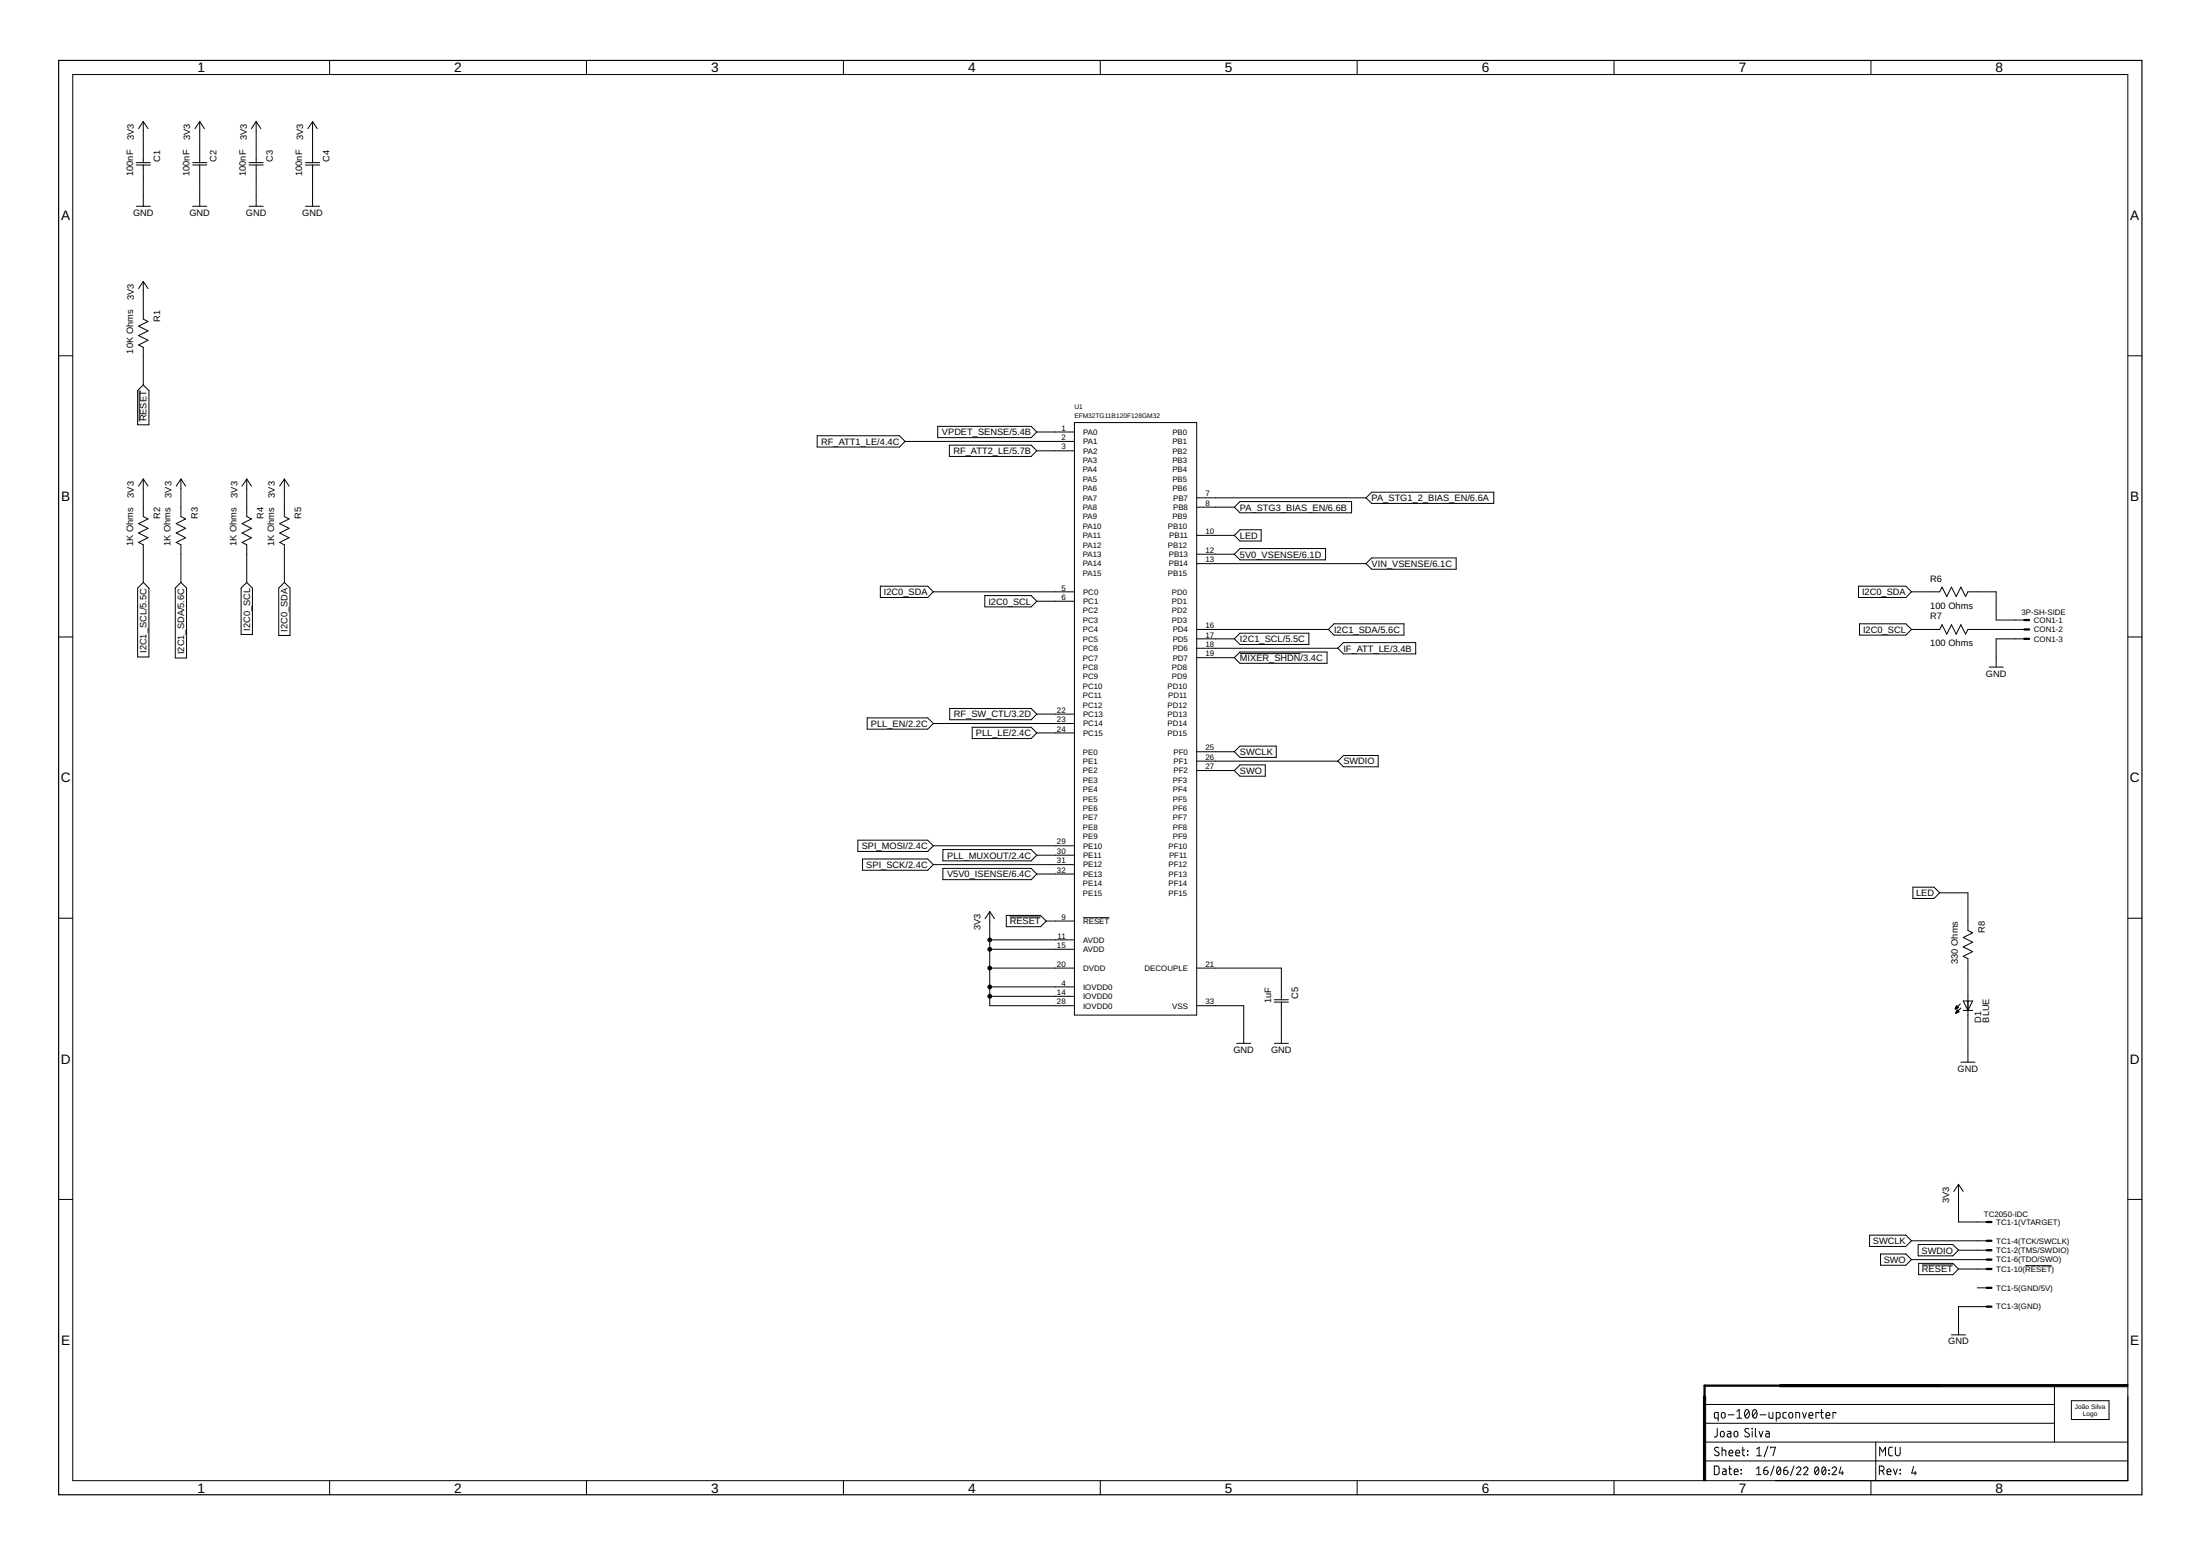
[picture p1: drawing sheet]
<svg xmlns="http://www.w3.org/2000/svg" width="594mm" height="420mm" viewBox="0 0 594 420" stroke-linecap="round" stroke-linejoin="round" font-family="sans-serif">
<g fill="none" stroke="#000" stroke-width=".27">
<path d="M89 16.3v3.8M158.4 16.3v3.8M227.8 16.3v3.8M297.1 16.3v3.8M366.5 16.3v3.8M435.8 16.3v3.8M505.2 16.3v3.8M19.6 20.1h555v379.7h-555zM38.7 32.8v11.1M38.7 32.8l1.3 1.9M38.7 32.8l-1.3 1.9M53.9 32.8v11.1"/>
<path d="M53.9 32.8l1.3 1.9M53.9 32.8l-1.2 1.9M69.2 32.8v11.1M69.2 32.8l1.2 1.9M69.2 32.8l-1.3 1.9M84.4 32.8v11.1M84.4 32.8l1.3 1.9M84.4 32.8l-1.3 1.9M36.8 43.9h3.8M36.8 44.6h3.8M36.8 55.7h3.8M38.7 44.6v11.1"/>
<path d="M52 43.9h3.8M52 44.6h3.8M52 55.7h3.8M53.9 44.6v11.1M67.3 43.9h3.8M67.3 44.6h3.8M67.3 55.7h3.8M69.2 44.6v11.1M82.5 43.9h3.8M82.5 44.6h3.8M82.5 55.7h3.8M84.4 44.6v11.1"/>
<path d="M38.7 76v10.2l1.3 .6-2.6 1.3 2.6 1.2-2.6 1.3 2.6 1.3-2.6 1.3 1.3 .6v10.1M38.7 76l1.3 1.9M38.7 76l-1.3 1.9M15.8 96.1h3.8M574.6 96.1h3.8M37.6 105.5v8.3M38.7 103.9l1.5 1.6v9.2h-3v-9.2zM220.7 117.7h22.2l1.5 1.5-1.5 1.5h-22.2zM244.4 119.2h45.7M253.2 115.1h25.2l1.6 1.5-1.6 1.6h-25.2zM280 116.6h10.1M290.1 114.1h33.1v160h-33.1z"/>
<path d="M38.7 129.3v10.2l1.3 .6-2.6 1.3 2.6 1.3-2.6 1.2 2.6 1.3-2.6 1.3 1.3 .6v10.2M38.7 129.3l1.3 2M38.7 129.3l-1.3 2M48.9 129.3v10.2l1.2 .6-2.5 1.3 2.5 1.3-2.5 1.2 2.5 1.3-2.5 1.3 1.3 .6v10.2M48.9 129.3l1.2 2M48.9 129.3l-1.3 2M66.6 129.3v10.2l1.3 .6-2.5 1.3 2.5 1.3-2.5 1.2 2.5 1.3-2.5 1.3 1.2 .6v10.2M66.6 129.3l1.3 2M66.6 129.3l-1.2 2M76.8 129.3v10.2l1.3 .6-2.6 1.3 2.6 1.3-2.6 1.2 2.6 1.3-2.6 1.3 1.3 .6v10.2M76.8 129.3l1.3 2M76.8 129.3l-1.3 2"/>
<path d="M256.4 120.2h22l1.6 1.5-1.6 1.6h-22zM280 121.7h10.1M323.2 134.4h45.7M323.2 136.9h10.1M333.3 136.9l1.5-1.5h30.2v3.1h-30.2zM370.4 132.9h33v3h-33l-1.5-1.5zM38.7 157.3l1.5 1.5v18.6h-3v-18.6zM48.9 157.3l1.5 1.5v18.9h-3.1v-18.9zM66.6 157.3l1.6 1.5v12.5h-3.1v-12.5zM76.8 157.3l1.5 1.5v12.8h-3v-12.8zM237.7 158.3h12.8l1.5 1.5-1.5 1.5h-12.8zM252 159.8h38.1"/>
<path d="M323.2 144.6h10.1M323.2 149.6h10.1M323.2 152.2h45.7M334.8 143h5.8v3.1h-5.8l-1.5-1.5zM334.8 148.1h23.1v3.1h-23.1l-1.5-1.6zM370.4 150.7h22.8v3h-22.8l-1.5-1.5zM501.9 158.3h12.7l1.6 1.5-1.6 1.5h-12.7zM516.2 159.8h7.6l.6-1.3 1.3 2.6 1.3-2.6 1.2 2.6 1.3-2.6 1.3 2.6 .6-1.3h7.6v7.6h7.7M15.8 172h3.8M265.9 160.8h12.5l1.6 1.5-1.6 1.6h-12.5zM280 162.3h10.1M323.2 170h35.5"/>
<path d="M323.2 172.5h10.1M323.2 175h38.1M323.2 177.6h10.1M334.8 171h18.6v3h-18.6l-1.5-1.5zM334.8 176.1h23.6v3h-23.6l-1.5-1.5zM334.8 176.5h16.4M360.2 168.4h18.9v3.1h-18.9l-1.5-1.5zM362.8 173.5h19.5v3.1h-19.5l-1.5-1.6zM502.1 168.4h12.5l1.6 1.6-1.6 1.5h-12.5zM516.2 170h7.6l.6-1.3 1.3 2.5 1.3-2.5 1.2 2.5 1.3-2.5 1.3 2.5 .6-1.2h15.3M546.7 172.5h-7.7v7.6M574.6 172h3.8"/>
<path d="M234.2 193.8h16.3l1.5 1.6-1.5 1.5h-16.3zM252 195.4h38.1M256.5 191.3h21.9l1.6 1.5-1.6 1.6h-21.9zM262.5 196.4h15.9l1.6 1.5-1.6 1.5h-15.9zM280 197.9h10.1M280 192.8h10.1M537.1 180.1h3.8M323.2 203h10.1M323.2 205.5h38.1M323.2 208.1h10.1M334.8 206.5h6.9v3.1h-6.9l-1.5-1.5zM334.8 201.5h9.8v3h-9.8l-1.5-1.5z"/>
<path d="M362.8 204h9.4v3.1h-9.4l-1.5-1.6zM231.6 226.9h18.9l1.5 1.5-1.5 1.5h-18.9zM232.9 231.9h17.6l1.5 1.6-1.5 1.5h-17.6zM252 233.5h38.1M252 228.4h38.1M254.6 229.4h23.8l1.6 1.5-1.6 1.6h-23.8zM254.6 234.5h23.8l1.6 1.5-1.6 1.5h-23.8zM280 236h10.1M280 230.9h10.1M516.6 239.6h5.7l1.5 1.5-1.5 1.5h-5.7zM15.8 247.9h3.8M267.3 246.2l1.2 1.9"/>
<path d="M267.3 246.2l-1.3 1.9M267.3 246.2v25.4h22.8M267.3 253.8h22.8M267.3 256.3h22.8M271.7 247.2h9.3l1.5 1.5-1.5 1.5h-9.3zM272.6 247.6h8.4M282.5 248.7h7.6M292.5 247.8h7.1M523.8 241.1h7.6v10.1l1.3 .7-2.6 1.3 2.6 1.2-2.6 1.3 2.6 1.3-2.6 1.2 1.3 .7v27.9M574.6 247.9h3.8M267.3 266.5h22.8M267.3 261.4h22.8"/>
<path d="M267.3 269h22.8M323.2 271.6h12.7v10.1M323.2 261.4h22.8v8.6M344.1 270h3.8M344.1 270.6h3.8M346 270.6v11.1M528 272.4h.2M528.1 272.3h.3M528.1 272.1h.6M528.1 273.6h.1M528.2 272h.6M528.2 273.5h.2"/>
<path d="M528.2 271.9h.5M528.2 273.3h.5M528.3 271.8h.3M528.3 273.2h.7M528.3 271.7h.1M528.3 273.1h.6M528.4 271.6l.5 .5-.9 .4zM528.4 273h.4M528.4 272.9h.2M528.5 272.7h.1M528.5 272.7l-.4 .9M528.5 272.7l.5 .5"/>
<path d="M529 273.2l-.9 .4M529.4 271.1l-1.4 1.4M529.5 272.2l-1.4 1.4M530.1 270.3h2.6l-1.3 2.5zM530.1 272.8h2.6M333.9 281.7h3.9M344.1 281.7h3.8M529.5 286.8h3.8M528.9 319.8v10.2h7.6M528.9 319.8l1.2 1.9M528.9 319.8l-1.3 1.9M15.8 323.9h3.8"/>
<path d="M504.8 333.5h9.8l1.6 1.5-1.6 1.6h-9.8zM507.8 338.6h6.8l1.6 1.5-1.6 1.6h-6.8zM516.2 335h20.3M518 336.1h9.3l1.6 1.5-1.6 1.5h-9.3zM528.9 337.6h7.6M574.6 323.9h3.8M516.2 340.1h20.3M518.1 341.1h9.2l1.6 1.6-1.6 1.5h-9.2zM519 341.6h8.3M528.9 342.7h7.6M534 347.7h2.5M536.5 352.8h-7.6v7.6"/>
<path d="M546.9 341.8h7.1M460.3 379.2h94.5M527 360.4h3.8M554.8 374.2v15.2M559.4 378.2h10.1v5.1h-10.1zM89 399.8v3.8M158.4 399.8v3.8M227.8 399.8v3.8M297.1 399.8v3.8M366.5 399.8v3.8M435.8 399.8v3.8M460.3 394.5h114.3"/>
<path d="M460.3 389.4h114.3M460.3 384.3h94.5M462.9 395.9h.9l.4 .4v1.4l-.4 .5h-.9zM463.7 385.7v2l-.2 .2-.6 .1M464 382.9h-.8l-.2-.2v-1.1l.2-.2h.8v2.3M464.1 391a.58 .58 0 0 0-.9-.1 .58 .58 0 0 0 .1 .9l.7 .3a.54 .54 0 0 1 .2 .8 .54 .54 0 0 1-.8 .2l-.5-.3M464.7 386.7l.5-.2a.92 .92 0 0 1 .1 1.5h-.3l-.4-.3zM464.9 381.6l.5-.2a.92 .92 0 0 1 .2 1.5l-.7-.1zM465 391.6l.9 .1 .1 1.4M465 390.8v2.3M465.2 396.6l.7 .1 .2 .2v1.3h-.6a.46 .46 0 0 1-.4-.5 .46 .46 0 0 1 .4-.4h.6M466.5 386.5h.7l.2 .2v1.3h-.6a.46 .46 0 0 1-.4-.4 .46 .46 0 0 1 .4-.5h.6"/>
<path d="M466.6 382h1.6M466.8 396.6h.8M466.9 392.3h1a.54 .54 0 0 0-.3-.7 .54 .54 0 0 0-.7 .5l.1 .9 .9 .1M467.1 395.9v1.9l.1 .3 .4 .1M468.3 397.4h1a.54 .54 0 0 0-.3-.7 .54 .54 0 0 0-.7 .5l.1 .9 .9 .1M468.4 386.7l.5-.2a.92 .92 0 0 1 .1 1.5l-.6-.1zM468.7 392.3h1.1a.54 .54 0 0 0-.4-.7 .54 .54 0 0 0-.7 .5l.1 .9 1 .1M469 382.9h1.3M469 381.1l.6-.5v2.3M470.1 397.9l.2 .1zM470.1 396.8l.2 .2zM470.4 391.6h.7"/>
<path d="M470.6 390.8v2.1l.5 .2M471.4 380.8a.62 .62 0 0 1 .7-.1 .62 .62 0 0 1 .3 .8 .99 .99 0 0 1-.8 1.4 1.62 1.62 0 0 1-.2-2.1zM471.9 391.8l.1 .1zM471.9 392.8l.1 .1zM472.3 381.1l-1.1 1.3M472.3 385.9a.58 .58 0 0 0-.9-.1 .58 .58 0 0 0 0 .9l.7 .4a.58 .58 0 0 1 .1 .8 .58 .58 0 0 1-.9 0l-.2-.2M473.1 385.7l.1 .1zM473.2 386.5v1.5M473.5 380.8a.61 .61 0 0 1 .7-.1 .61 .61 0 0 1 .3 .8 .99 .99 0 0 1-.8 1.4 1.62 1.62 0 0 1-.2-2.1zM474 385.7v1.9l.4 .4M474.3 381.1l-1 1.3M474.3 396.6l.6-.5v2.1"/>
<path d="M474.3 398.2h1.2M474.4 393.1h1.3M474.4 391.3l.6-.5v2.3M475 386.5l.5 1.5 .5-1.5M475.3 382h1.5M476.3 397h.7a.59 .59 0 0 1 .4 .7 .59 .59 0 0 1-.6 .5 .59 .59 0 0 1-.5-.6zM476.9 386.5h.6l.3 .2v1.3h-.6a.46 .46 0 0 1-.5-.4 .46 .46 0 0 1 .5-.5h.6M477.2 396.1l-.7 .3-.2 .6M477.4 390.5l-1 2.9M477.7 381.4v1.2l.4 .3h.6v-1.5M478.1 391v-.2h1.3l-.6 2.3M479.1 395.9l-1 2.5"/>
<path d="M479.7 382.9h.7l.3-.2v-.9l-.3-.4h-.7v2.3M480 396.2a.67 .67 0 0 1 .8 .2 .67 .67 0 0 1 .1 .8 .67 .67 0 0 1-.1 .7 .67 .67 0 0 1-.8 .2 1.76 1.76 0 0 1 0-1.9zM480.8 396.6l-1 1.1M481.7 397h.7a.58 .58 0 0 1 .4 .7 .58 .58 0 0 1-.6 .5 .58 .58 0 0 1-.5-.6zM482.4 381.4h-.7l-.2 .4 .1 1 .8 .1M482.6 396.1l-.7 .3-.2 .6M483.2 381.6l.3-.2 .5 .2 .1 .8a.53 .53 0 0 1-.5 .6 .53 .53 0 0 1-.6-.6zM484.4 395.9l-.9 2.5M484.9 382.9v-1.5l1 .1 .1 1.4M485.1 396.6a.58 .58 0 0 1 .9-.5 .58 .58 0 0 1 .1 .9l-1 1.2h1.2M486.7 381.4l.6 1.5 .5-1.5M487 396.6a.58 .58 0 0 1 .9-.5 .58 .58 0 0 1 .1 .9l-1 1.2h1.2"/>
<path d="M488.5 382.2h1a.55 .55 0 0 0-.3-.8 .55 .55 0 0 0-.7 .5l.1 .9 .9 .1M490.3 396.2a.66 .66 0 0 1 .8 .2 .66 .66 0 0 1 .1 .8 .66 .66 0 0 1-.1 .7 .66 .66 0 0 1-.8 .2 1.64 1.64 0 0 1 0-1.9zM491 396.6l-.9 1.1M491.2 381.7v-.3h-.8v1.5M491.6 381.4h.8M491.8 380.6v2l.2 .2 .4 .1M492.2 396.2a.66 .66 0 0 1 .8 .2 .66 .66 0 0 1 .1 .8 .66 .66 0 0 1-.1 .7 .66 .66 0 0 1-.8 .2 1.64 1.64 0 0 1 0-1.9zM493 396.6l-1 1.1M493.1 382.2h1a.55 .55 0 0 0-.3-.8 .55 .55 0 0 0-.7 .5l.1 .9 .9 .1M493.8 397.9l.2 .1zM493.8 397l.2 .1zM494.7 396.6a.58 .58 0 0 1 .9-.5 .58 .58 0 0 1 .1 .9l-1 1.2h1.2"/>
<path d="M495.7 381.7v-.3h-.7v1.5M497.1 396.1l-.4 1.6h1.1M497.5 397.3v.9M505.2 399.8v3.8M506.5 389.4v10.4M507.5 397.2h.6a.65 .65 0 0 0 .7-.7 .65 .65 0 0 0-.7-.6h-.6v2.3M507.6 393.1v-2.3l.8 1.3 .7-1.3v2.3M508.3 397.2l.5 1M509.6 397.4h1a.54 .54 0 0 0-.4-.7 .54 .54 0 0 0-.6 .5l.1 .9 .9 .1M511 390.8h-.7l-.3 .5v1.4l.4 .4h.6M511.3 396.6l.5 1.6 .5-1.6M511.8 390.8v1.7a.66 .66 0 0 0 .7 .6 .66 .66 0 0 0 .6-.6v-1.7"/>
<path d="M513.1 396.8l.1 .2zM513.1 397.9l.1 .1zM516.8 396l-.6 1.8h1.3M517.1 397.3v1"/>
</g>
<path d="M15.8 16.3h562.6v387.3h-562.6z" fill="none" stroke="#000" stroke-width=".32"/>
<path d="M460 377h.6v22.8h-.6zM480.6 373.9h94v.6h-94z" fill="#000" stroke="#000" stroke-width=".27"/>
<path d="M546.7 167.4h1.2M546.7 170h1.2M546.7 172.5h1.2M536.5 330h1.3M536.5 337.6h1.3M536.5 335h1.3M536.5 352.8h1.3M536.5 347.7h1.3M536.5 340.1h1.3M536.5 342.7h1.3M523.8 374.2h-63.5v3.8" fill="none" stroke="#000" stroke-width=".61"/>
<g fill="#000" stroke="#000" stroke-width=".27">
<circle cx="267.3" cy="253.8" r=".51"/>
<circle cx="267.3" cy="256.3" r=".51"/>
<circle cx="267.3" cy="269" r=".51"/>
<circle cx="267.3" cy="266.5" r=".51"/>
<circle cx="267.3" cy="261.4" r=".51"/>
</g>
<g font-size="3.7">
<text x="53.3" y="19.5">1</text>
<text x="122.7" y="19.5">2</text>
<text x="192" y="19.5">3</text>
<text x="261.4" y="19.5">4</text>
<text x="330.8" y="19.5">5</text>
<text x="400.2" y="19.5">6</text>
<text x="469.5" y="19.5">7</text>
<text x="538.9" y="19.5">8</text>
<text x="16.5" y="59.4">A</text>
<text x="575.3" y="59.4">A</text>
<text x="16.5" y="135.3">B</text>
<text x="575.3" y="135.3">B</text>
<text x="16.4" y="211.3">C</text>
<text x="575.2" y="211.3">C</text>
<text x="16.4" y="287.2">D</text>
<text x="575.2" y="287.2">D</text>
<text x="16.5" y="363.1">E</text>
<text x="575.3" y="363.1">E</text>
<text x="53.3" y="403">1</text>
<text x="122.7" y="403">2</text>
<text x="192" y="403">3</text>
<text x="261.4" y="403">4</text>
<text x="330.8" y="403">5</text>
<text x="400.2" y="403">6</text>
<text x="469.5" y="403">7</text>
<text x="538.9" y="403">8</text>
</g>
<g font-size="2.5">
<text x="36.2" y="37.9" transform="rotate(-90 36.2 37.9)">3V3</text>
<text x="51.4" y="37.9" transform="rotate(-90 51.4 37.9)">3V3</text>
<text x="66.6" y="37.9" transform="rotate(-90 66.6 37.9)">3V3</text>
<text x="81.9" y="37.9" transform="rotate(-90 81.9 37.9)">3V3</text>
<text x="35.9" y="47.6" transform="rotate(-90 35.9 47.6)">100nF</text>
<text x="43.2" y="43.6" transform="rotate(-90 43.2 43.6)">C1</text>
<text x="51.2" y="47.6" transform="rotate(-90 51.2 47.6)">100nF</text>
<text x="58.5" y="43.6" transform="rotate(-90 58.5 43.6)">C2</text>
<text x="66.4" y="47.6" transform="rotate(-90 66.4 47.6)">100nF</text>
<text x="73.7" y="43.6" transform="rotate(-90 73.7 43.6)">C3</text>
<text x="81.6" y="47.6" transform="rotate(-90 81.6 47.6)">100nF</text>
<text x="89" y="43.6" transform="rotate(-90 89 43.6)">C4</text>
<text x="35.9" y="58.2">GND</text>
<text x="51.2" y="58.2">GND</text>
<text x="66.4" y="58.2">GND</text>
<text x="81.6" y="58.2">GND</text>
<text x="36.2" y="81.1" transform="rotate(-90 36.2 81.1)">3V3</text>
<text x="43.2" y="86.8" transform="rotate(-90 43.2 86.8)">R1</text>
<text x="35.9" y="95.5" transform="rotate(-90 35.9 95.5)">10K Ohms</text>
<text x="39.6" y="113.8" transform="rotate(-90 39.6 113.8)">RESET</text>
<text x="254.4" y="117.5">VPDET_SENSE/5.4B</text>
<text x="221.8" y="120.1">RF_ATT1_LE/4.4C</text>
<text x="257.5" y="122.6">RF_ATT2_LE/5.7B</text>
<text x="36.2" y="134.4" transform="rotate(-90 36.2 134.4)">3V3</text>
<text x="46.3" y="134.4" transform="rotate(-90 46.3 134.4)">3V3</text>
<text x="64.1" y="134.4" transform="rotate(-90 64.1 134.4)">3V3</text>
<text x="74.2" y="134.4" transform="rotate(-90 74.2 134.4)">3V3</text>
<text x="334.8" y="137.8">PA_STG3_BIAS_EN/6.6B</text>
<text x="370.4" y="135.3">PA_STG1_2_BIAS_EN/6.6A</text>
<text x="43.2" y="140.2" transform="rotate(-90 43.2 140.2)">R2</text>
<text x="53.4" y="140.2" transform="rotate(-90 53.4 140.2)">R3</text>
<text x="71.2" y="140.2" transform="rotate(-90 71.2 140.2)">R4</text>
<text x="81.3" y="140.2" transform="rotate(-90 81.3 140.2)">R5</text>
<text x="35.9" y="147.4" transform="rotate(-90 35.9 147.4)">1K Ohms</text>
<text x="46.1" y="147.4" transform="rotate(-90 46.1 147.4)">1K Ohms</text>
<text x="63.9" y="147.4" transform="rotate(-90 63.9 147.4)">1K Ohms</text>
<text x="74" y="147.4" transform="rotate(-90 74 147.4)">1K Ohms</text>
<text x="334.8" y="145.5">LED</text>
<text x="334.8" y="150.5">5V0_VSENSE/6.1D</text>
<text x="370.4" y="153.1">VIN_VSENSE/6.1C</text>
<text x="238.7" y="160.7">I2C0_SDA</text>
<text x="502.8" y="160.7">I2C0_SDA</text>
<text x="521.3" y="157">R6</text>
<text x="266.9" y="163.2">I2C0_SCL</text>
<text x="521.3" y="164.4">100 Ohms</text>
<text x="521.3" y="167.2">R7</text>
<text x="67.5" y="170.4" transform="rotate(-90 67.5 170.4)">I2C0_SCL</text>
<text x="77.7" y="170.6" transform="rotate(-90 77.7 170.6)">I2C0_SDA</text>
<text x="334.8" y="173.4">I2C1_SCL/5.5C</text>
<text x="360.2" y="170.9">I2C1_SDA/5.6C</text>
<text x="503.1" y="170.9">I2C0_SCL</text>
<text x="39.6" y="176.3" transform="rotate(-90 39.6 176.3)">I2C1_SCL/5.5C</text>
<text x="49.7" y="176.6" transform="rotate(-90 49.7 176.6)">I2C1_SDA/5.6C</text>
<text x="334.8" y="178.5">MIXER_SHDN/3.4C</text>
<text x="362.8" y="175.9">IF_ATT_LE/3.4B</text>
<text x="521.3" y="174.5">100 Ohms</text>
<text x="536.3" y="182.7">GND</text>
<text x="235.2" y="196.3">PLL_EN/2.2C</text>
<text x="257.6" y="193.7">RF_SW_CTL/3.2D</text>
<text x="263.5" y="198.8">PLL_LE/2.4C</text>
<text x="334.8" y="203.9">SWCLK</text>
<text x="334.8" y="209">SWO</text>
<text x="362.8" y="206.4">SWDIO</text>
<text x="232.7" y="229.3">SPI_MOSI/2.4C</text>
<text x="255.8" y="231.8">PLL_MUXOUT/2.4C</text>
<text x="233.9" y="234.4">SPI_SCK/2.4C</text>
<text x="255.7" y="236.9">V5V0_ISENSE/6.4C</text>
<text x="517.4" y="242">LED</text>
<text x="264.7" y="251.2" transform="rotate(-90 264.7 251.2)">3V3</text>
<text x="272.6" y="249.6">RESET</text>
<text x="536" y="251.9" transform="rotate(-90 536 251.9)">R8</text>
<text x="528.6" y="260.3" transform="rotate(-90 528.6 260.3)">330 Ohms</text>
<text x="350.6" y="269.7" transform="rotate(-90 350.6 269.7)">C5</text>
<text x="343.2" y="270.8" transform="rotate(-90 343.2 270.8)">1uF</text>
<text x="535" y="276.1" transform="rotate(-90 535 276.1)">D1</text>
<text x="537.1" y="276.1" transform="rotate(-90 537.1 276.1)">BLUE</text>
<text x="333.1" y="284.3">GND</text>
<text x="343.2" y="284.3">GND</text>
<text x="528.6" y="289.3">GND</text>
<text x="526.3" y="324.9" transform="rotate(-90 526.3 324.9)">3V3</text>
<text x="505.8" y="335.9">SWCLK</text>
<text x="508.7" y="341">SWO</text>
<text x="518.9" y="338.5">SWDIO</text>
<text x="519" y="343.6">RESET</text>
<text x="526.1" y="363">GND</text>
</g>
<g font-size="2.1">
<text x="286.6" y="116.3">1</text>
<text x="286.6" y="118.8">2</text>
<text x="292.5" y="117.4">PA0</text>
<text x="292.5" y="119.9">PA1</text>
<text x="316.6" y="119.9">PB1</text>
<text x="316.6" y="117.4">PB0</text>
<text x="286.6" y="121.4">3</text>
<text x="292.4" y="125">PA3</text>
<text x="292.5" y="122.5">PA2</text>
<text x="316.6" y="122.5">PB2</text>
<text x="316.6" y="125">PB3</text>
<text x="292.4" y="130.1">PA5</text>
<text x="292.4" y="127.6">PA4</text>
<text x="316.6" y="127.6">PB4</text>
<text x="316.6" y="130.1">PB5</text>
<text x="292.4" y="132.6">PA6</text>
<text x="292.4" y="135.2">PA7</text>
<text x="292.4" y="137.7">PA8</text>
<text x="316.6" y="132.6">PB6</text>
<text x="316.8" y="135.2">PB7</text>
<text x="316.8" y="137.7">PB8</text>
<text x="325.5" y="134.1">7</text>
<text x="325.5" y="136.6">8</text>
<text x="292.4" y="140.3">PA9</text>
<text x="292.4" y="142.8">PA10</text>
<text x="315.4" y="142.8">PB10</text>
<text x="316.6" y="140.3">PB9</text>
<text x="292.4" y="145.3">PA11</text>
<text x="292.4" y="147.9">PA12</text>
<text x="315.4" y="147.9">PB12</text>
<text x="315.8" y="145.3">PB11</text>
<text x="325.5" y="144.2">10</text>
<text x="325.5" y="149.3">12</text>
<text x="292.4" y="150.4">PA13</text>
<text x="292.4" y="155.5">PA15</text>
<text x="292.4" y="153">PA14</text>
<text x="315.4" y="155.5">PB15</text>
<text x="315.6" y="150.4">PB13</text>
<text x="315.6" y="153">PB14</text>
<text x="325.5" y="151.8">13</text>
<text x="286.6" y="159.5">5</text>
<text x="292.5" y="160.6">PC0</text>
<text x="316.5" y="160.6">PD0</text>
<text x="286.6" y="162">6</text>
<text x="292.4" y="165.7">PC2</text>
<text x="292.5" y="163.1">PC1</text>
<text x="316.5" y="165.7">PD2</text>
<text x="316.5" y="163.1">PD1</text>
<text x="545.9" y="166">3P-SH-SIDE</text>
<text x="292.4" y="170.7">PC4</text>
<text x="292.4" y="173.3">PC5</text>
<text x="292.4" y="168.2">PC3</text>
<text x="316.5" y="168.2">PD3</text>
<text x="316.7" y="170.7">PD4</text>
<text x="316.7" y="173.3">PD5</text>
<text x="325.5" y="169.6">16</text>
<text x="325.5" y="172.2">17</text>
<text x="549.2" y="168.2">CON1-1</text>
<text x="549.2" y="170.7">CON1-2</text>
<text x="549.2" y="173.3">CON1-3</text>
<text x="292.4" y="175.8">PC6</text>
<text x="292.4" y="178.4">PC7</text>
<text x="316.7" y="175.8">PD6</text>
<text x="316.7" y="178.4">PD7</text>
<text x="325.5" y="174.7">18</text>
<text x="325.5" y="177.2">19</text>
<text x="292.4" y="180.9">PC8</text>
<text x="292.4" y="183.4">PC9</text>
<text x="292.4" y="186">PC10</text>
<text x="315.3" y="186">PD10</text>
<text x="316.5" y="180.9">PD8</text>
<text x="316.5" y="183.4">PD9</text>
<text x="292.4" y="191.1">PC12</text>
<text x="292.4" y="188.5">PC11</text>
<text x="315.3" y="191.1">PD12</text>
<text x="315.4" y="188.5">PD11</text>
<text x="285.4" y="195">23</text>
<text x="285.4" y="197.6">24</text>
<text x="285.4" y="192.5">22</text>
<text x="292.5" y="196.1">PC14</text>
<text x="292.5" y="193.6">PC13</text>
<text x="315.3" y="193.6">PD13</text>
<text x="315.3" y="196.1">PD14</text>
<text x="292.4" y="203.8">PE0</text>
<text x="292.5" y="198.7">PC15</text>
<text x="315.3" y="198.7">PD15</text>
<text x="316.9" y="203.8">PF0</text>
<text x="325.5" y="202.6">25</text>
<text x="292.4" y="206.3">PE1</text>
<text x="292.4" y="208.8">PE2</text>
<text x="316.9" y="206.3">PF1</text>
<text x="316.9" y="208.8">PF2</text>
<text x="325.5" y="205.2">26</text>
<text x="325.5" y="207.7">27</text>
<text x="292.4" y="211.4">PE3</text>
<text x="292.4" y="213.9">PE4</text>
<text x="316.7" y="211.4">PF3</text>
<text x="316.7" y="213.9">PF4</text>
<text x="292.4" y="216.5">PE5</text>
<text x="292.4" y="219">PE6</text>
<text x="292.4" y="221.5">PE7</text>
<text x="316.7" y="216.5">PF5</text>
<text x="316.7" y="219">PF6</text>
<text x="316.7" y="221.5">PF7</text>
<text x="292.4" y="224.1">PE8</text>
<text x="292.4" y="226.6">PE9</text>
<text x="316.7" y="224.1">PF8</text>
<text x="316.7" y="226.6">PF9</text>
<text x="285.4" y="233.1">31</text>
<text x="285.4" y="230.6">30</text>
<text x="285.4" y="228">29</text>
<text x="292.5" y="231.7">PE11</text>
<text x="292.5" y="229.1">PE10</text>
<text x="315.5" y="229.1">PF10</text>
<text x="315.7" y="231.7">PF11</text>
<text x="285.4" y="235.7">32</text>
<text x="292.4" y="239.3">PE14</text>
<text x="292.5" y="234.2">PE12</text>
<text x="292.5" y="236.8">PE13</text>
<text x="315.5" y="236.8">PF13</text>
<text x="315.5" y="239.3">PF14</text>
<text x="315.5" y="234.2">PF12</text>
<text x="292.4" y="241.8">PE15</text>
<text x="315.5" y="241.8">PF15</text>
<text x="286.6" y="248.3">9</text>
<text x="292.5" y="249.5">RESET</text>
<text x="285.4" y="256">15</text>
<text x="285.6" y="253.4">11</text>
<text x="292.5" y="254.5">AVDD</text>
<text x="292.5" y="257.1">AVDD</text>
<text x="285.4" y="261">20</text>
<text x="292.5" y="262.2">DVDD</text>
<text x="309.1" y="262.2">DECOUPLE</text>
<text x="325.5" y="261">21</text>
<text x="285.4" y="268.7">14</text>
<text x="286.6" y="266.1">4</text>
<text x="292.5" y="267.2">IOVDD0</text>
<text x="292.5" y="269.8">IOVDD0</text>
<text x="285.4" y="271.2">28</text>
<text x="292.5" y="272.3">IOVDD0</text>
<text x="316.6" y="272.3">VSS</text>
<text x="325.5" y="271.2">33</text>
<text x="535.7" y="328.6">TC2050-IDC</text>
<text x="539" y="330.7">TC1-1(VTARGET)</text>
<text x="539" y="335.8">TC1-4(TCK/SWCLK)</text>
<text x="539" y="338.4">TC1-2(TMS/SWDIO)</text>
<text x="539" y="340.9">TC1-6(TDO/SWO)</text>
<text x="539" y="343.4">TC1-10(RESET)</text>
<text x="539" y="353.6">TC1-3(GND)</text>
<text x="539" y="348.5">TC1-5(GND/5V)</text>
</g>
<g font-size="1.8">
<text x="290.1" y="112.8">EFM32TG11B120F128GM32</text>
<text x="290.1" y="110.5">U1</text>
<text x="560.3" y="380.5">João Silva</text>
<text x="562.4" y="382.4">Logo</text>
</g>
</svg>
